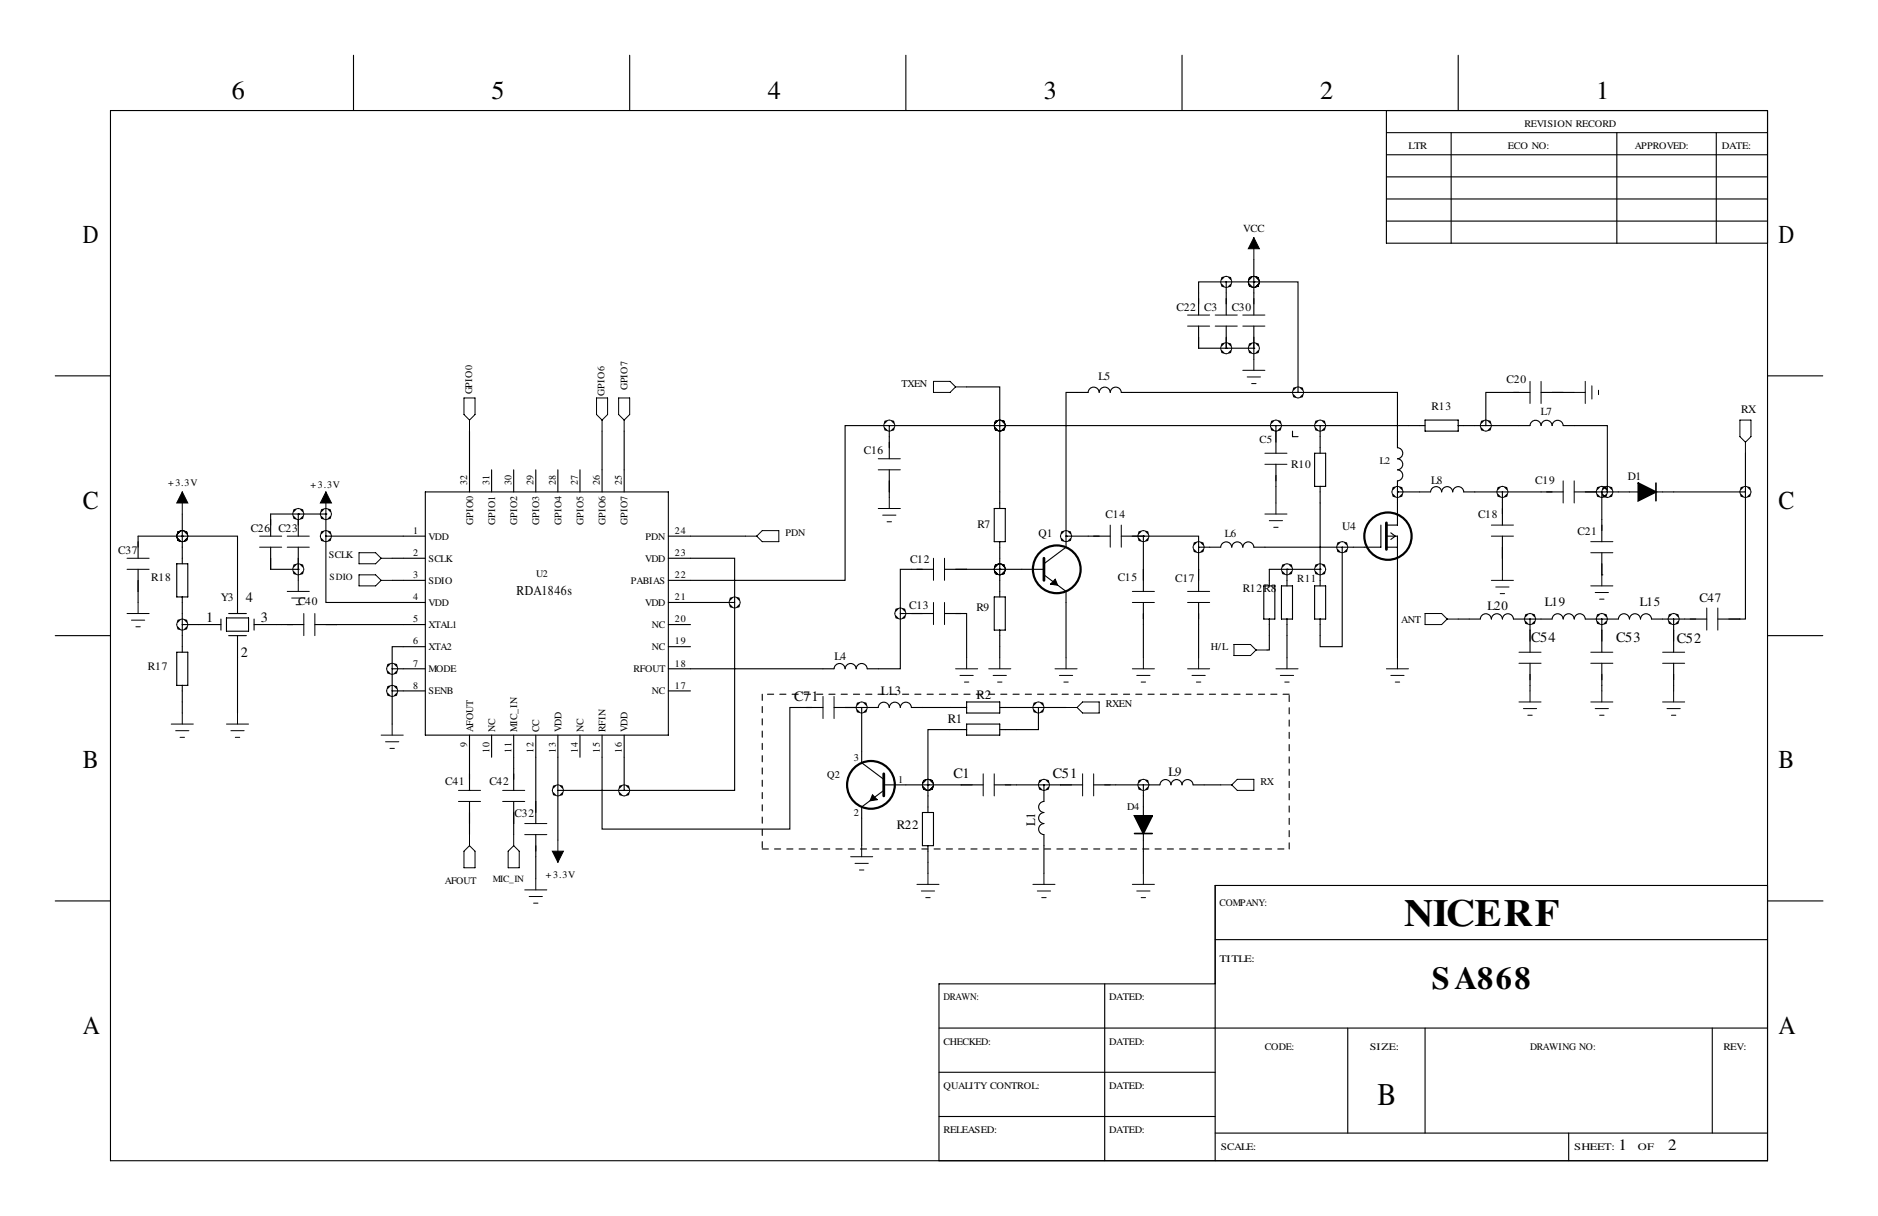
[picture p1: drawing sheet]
<svg xmlns="http://www.w3.org/2000/svg" width="432mm" height="279mm" viewBox="0 0 432 279" stroke-linecap="round" stroke-linejoin="round" font-family="sans-serif">
<g fill="none" stroke="#000" stroke-width=".25">
<path d="M81.3 12.7v12.7M144.8 12.7v12.7M208.3 12.7v12.7M271.8 12.7v12.7M335.3 12.7v12.7M25.4 25.4h381v241.3h-381zM318.8 30.5h87.6M318.8 35.6h87.6M318.8 25.4v30.5h87.6M333.7 30.5v25.4M371.8 30.5v25.4M394.6 30.5v25.4"/>
<path d="M288.3 59.7v12.7M318.8 45.7h87.6M318.8 50.8h87.6M318.8 40.6h87.6M275.6 74.9v5.1h12.7M281.9 64.8h-6.3v7.6M281.9 64.8v7.6M281.9 74.9v5.1M281.9 64.8h6.4M288.3 64.8h10.2v25.4M288.3 64.8h.1M288.3 74.9v7.6"/>
<path d="M12.7 86.4h12.7M108 99.1v13.9M138.4 99.1v13.9M143.5 99.1v13.9M204.5 97.8h-10.2v35.5h-40.6M204.5 97.8h123.2M204.5 97.8v7.6M222.3 88.9h7.6v8.9M229.9 97.8h.1M229.9 97.8v19M250.2 90.2h-5.1v33M250.2 90.2a1.27 1.27 0 0 1 1.3-1.2 1.27 1.27 0 0 1 1.2 1.2"/>
<path d="M252.7 90.2a1.27 1.27 0 0 1 1.3-1.2 1.27 1.27 0 0 1 1.3 1.2M255.3 90.2a1.27 1.27 0 0 1 1.2-1.2 1.27 1.27 0 0 1 1.3 1.2h40.7M281.9 80h.1M288.3 80h.1M293.4 97.8v6.3M297.2 99.1v1.2h1.3M298.5 90.2h22.8v12.7a1.27 1.27 0 0 1 1.2 1.2 1.27 1.27 0 0 1-1.2 1.3 1.27 1.27 0 0 1 1.2 1.3 1.27 1.27 0 0 1-1.2 1.3 1.27 1.27 0 0 1 1.2 1.2 1.27 1.27 0 0 1-1.2 1.3v10.1h-2.5M303.5 97.8v6.3M327.7 96.5h7.6v2.6h-7.6zM335.3 97.8h16.5a1.27 1.27 0 0 1 1.3-1.2 1.27 1.27 0 0 1 1.2 1.2 1.27 1.27 0 0 1 1.3-1.2 1.27 1.27 0 0 1 1.3 1.2M351.8 90.2h-10.2v7.6M354.3 90.2h7.7"/>
<path d="M356.9 97.8a1.27 1.27 0 0 1 1.2-1.2 1.27 1.27 0 0 1 1.3 1.2h10.2v15.2M406.4 86.4h12.7M41.9 118.1v11.4M68.6 118.1h.1M68.6 118.1v5.1M74.9 118.1h.1M74.9 118.1h-12.7v5.1M74.9 118.1v5.1M97.8 113h55.9v55.9h-55.9zM113 107.9v5.1M118.1 107.9v5.1M123.2 107.9v5.1"/>
<path d="M128.3 107.9v5.1M133.4 107.9v5.1M204.5 107.9v6.4M228.6 116.8h2.5v7.7h-2.5zM293.4 106.7v8.9M302.3 104.1h2.5v7.7h-2.5zM303.5 111.8v22.8M321.3 113h7.6a1.27 1.27 0 0 1 1.3-1.2 1.27 1.27 0 0 1 1.3 1.2 1.27 1.27 0 0 1 1.2-1.2 1.27 1.27 0 0 1 1.3 1.2 1.27 1.27 0 0 1 1.3-1.2 1.27 1.27 0 0 1 1.2 1.2h22.9M321.3 113h.1M345.4 113v7.6M362 113h14.7M368.3 113v11.5"/>
<path d="M380.7 113h20.6M401.3 113v29.2h-6.3M401.3 104.1v8.9M31.8 130.8v7.6M40.6 129.5h2.6v7.7h-2.6zM41.9 123.2h12.7v17.8M41.9 123.2h.1M41.9 123.2h-10.1v5.1M41.9 137.2v12.7M62.2 125.7v5.1h6.4M68.6 130.8h.1M68.6 125.7v7.6"/>
<path d="M74.9 123.2v15.2h22.9M74.9 123.2h22.9M90.2 128.3h7.6M90.2 133.3h7.6M153.7 128.3h15.2v10.1M153.7 123.2h17.8M153.7 138.4h15.2M168.9 138.4v43.2h-25.4M214.6 130.8h-7.6v10.2M217.2 130.8h22.8M228.6 137.2h2.5v7.6h-2.5zM229.9 130.8h.1"/>
<path d="M229.9 124.5v12.7M240 132.1l5.1 3.8v15.2M242.6 133.1l.6 1.4-1.6-.3zM245.1 123.2h.1M245.1 123.2v2.5l-5.1 3.8M245.1 123.2h10.2M257.8 123.2h5.1M262.9 123.2h.1M262.9 123.2h12.7v2.5M262.9 123.2v12.7M262.9 138.4v12.7M275.6 125.7v10.2"/>
<path d="M275.6 138.4v12.7M290.6 134.6h2.5v7.6h-2.5zM294.6 134.6h2.6v7.6h-2.6zM295.9 130.8h.1M295.9 130.8v3.8M302.3 134.6h2.5v7.6h-2.5zM303.5 130.8h.1M303.5 130.8h-11.7v3.8M308.6 125.7v22.9h-5.1v-6.4M317.5 120.6v5.1h-29.2a1.27 1.27 0 0 0-1.3-1.2 1.27 1.27 0 0 0-1.3 1.2 1.27 1.27 0 0 0-1.2-1.2 1.27 1.27 0 0 0-1.3 1.2 1.27 1.27 0 0 0-1.3-1.2 1.27 1.27 0 0 0-1.2 1.2h-5.1M318.8 123.2h2.5v27.9M318.8 125.7h2.5"/>
<path d="M319.8 122.4l1 .8-1 .8M345.4 123.2v7.6M368.3 132.1h.1M368.3 127v5.1M12.7 146h12.7M40.6 149.9h2.6v7.6h-2.6zM41.9 143.5h8.9M41.9 157.5v6.3M50.8 142.2v2.6M52.1 142h5.1v3h-5.1zM52.6 146h4M52.6 141h4"/>
<path d="M54.6 146v17.8M58.4 143.5h11.5M58.4 142.2v2.6M72.4 143.5h25.4M90.2 153.7h7.6M90.2 158.7h7.6M90.2 153.7v12.7M97.8 148.6h-7.6v5.1M153.7 143.5h5.1M153.7 148.6h5.1M153.7 158.7h5.1M207 141v12.7h-7.6a1.27 1.27 0 0 0-1.3-1.2 1.27 1.27 0 0 0-1.3 1.2 1.27 1.27 0 0 0-1.2-1.2 1.27 1.27 0 0 0-1.3 1.2 1.27 1.27 0 0 0-1.3-1.2 1.27 1.27 0 0 0-1.2 1.2h-38.1"/>
<path d="M207 141h7.6M217.2 141h5.1v10.1M229.9 144.8v6.3M291.8 142.2v7.2h-.5M295.9 142.2v8.9M335.3 142.2h5.1M340.4 142.2a1.27 1.27 0 0 1 1.2-1.2 1.27 1.27 0 0 1 1.3 1.2M342.9 142.2a1.27 1.27 0 0 1 1.3-1.2 1.27 1.27 0 0 1 1.2 1.2M345.4 142.2a1.27 1.27 0 0 1 1.3-1.2 1.27 1.27 0 0 1 1.3 1.2h8.9M351.8 142.2v7.7M351.8 152.4v6.3M356.9 142.2a1.27 1.27 0 0 1 1.2-1.2 1.27 1.27 0 0 1 1.3 1.2"/>
<path d="M359.4 142.2a1.27 1.27 0 0 1 1.3-1.2 1.27 1.27 0 0 1 1.3 1.2M362 142.2a1.27 1.27 0 0 1 1.2-1.2 1.27 1.27 0 0 1 1.3 1.2h7.6M368.3 142.2v7.7M368.3 152.4v6.3M372.1 142.2a1.27 1.27 0 0 1 1.3-1.2 1.27 1.27 0 0 1 1.3 1.2M374.7 142.2a1.27 1.27 0 0 1 1.2-1.2 1.27 1.27 0 0 1 1.3 1.2M377.2 142.2a1.27 1.27 0 0 1 1.3-1.2 1.27 1.27 0 0 1 1.2 1.2h12.7M384.8 142.2v7.7M384.8 152.4v6.3M406.4 146h12.7M108 168.9v12.7M113 168.9v5.1"/>
<path d="M118.1 168.9v12.7M123.2 168.9v20.3M128.3 168.9v24.1M133.4 168.9v5.1M143.5 168.9v12.7M189.2 162.6h-7.6v27.9h-43.2v-21.6M191.8 162.6l10.1-.1a1.27 1.27 0 0 1 1.3-1.2 1.27 1.27 0 0 1 1.3 1.3 1.27 1.27 0 0 1 1.2-1.3 1.27 1.27 0 0 1 1.3 1.3 1.27 1.27 0 0 1 1.3-1.3 1.27 1.27 0 0 1 1.2 1.3h12.8M198.1 162.6v12.7l5.1 3.8M222.3 167.6h-8.9v12.7M222.3 161.3h7.6v2.5h-7.6zM222.3 166.4h7.6v2.5h-7.6zM229.9 162.6h15.2"/>
<path d="M238.8 162.6v5h-8.9M108 184.1v7.7M118.1 184.1v7.7M123.2 191.8v10.1M128.3 181.6h15.2M200.6 182.6l1.1 1.1-1.6 .3zM203.2 180.3h22.9M203.2 181.6l-5.1 3.8v8.9M212.1 186.7h2.5v7.6h-2.5zM213.4 180.3h.1M213.4 180.3v6.4M213.4 194.3v6.4"/>
<path d="M228.6 180.3h20.3M240 180.3v3.9a1.27 1.27 0 0 0-1.2 1.2 1.27 1.27 0 0 0 1.2 1.3 1.27 1.27 0 0 0-1.2 1.3 1.27 1.27 0 0 0 1.2 1.2 1.27 1.27 0 0 0-1.2 1.3 1.27 1.27 0 0 0 1.2 1.3v8.9M251.5 180.3h15.2a1.27 1.27 0 0 1 1.3-1.2 1.27 1.27 0 0 1 1.2 1.2 1.27 1.27 0 0 1 1.3-1.2 1.27 1.27 0 0 1 1.3 1.2 1.27 1.27 0 0 1 1.2-1.2 1.27 1.27 0 0 1 1.3 1.2h6.4M262.9 180.3v7.2M262.9 191.5v9.2M12.7 207h12.7M279.4 215.9h127M406.4 203.5h-127v63.2M406.4 207h12.7M215.9 236.2h190.5M254 226.1v40.6M279.4 226.1h-63.5v40.6"/>
<path d="M309.9 236.2v24.1M327.7 236.2v24.1M393.7 236.2v24.1M215.9 246.4h63.5M215.9 256.5h63.5M279.4 260.3h127M360.7 260.3v6.4"/>
</g>
<path d="M175.3 159.5v35.6M296.4 159.5h-121.1M175.3 195.1h121.1M296.4 195.1v-35.6" fill="none" stroke="#000" stroke-width=".25" stroke-dasharray="1.4 1.4"/>
<g fill="#000">
<path d="M288.3 54.6l1.3 2.5h-2.6zM41.9 113l1.3 2.6h-2.6zM74.9 113l1.3 2.6h-2.5zM376.7 111l4 2-4 2.1zM242.6 133.1l.6 1.4-1.6-.3zM127 195.6h2.5l-1.2 2.5zM200.6 182.6l1.1 1.1-1.6 .3zM260.9 187.5h4l-2 4z"/>
<path d="M229.8 130.8a.1 .1 0 0 0 .2 0 .1 .1 0 0 0-.2 0zM229.8 130.8a.1 .1 0 0 0 .2 0 .1 .1 0 0 0-.2 0zM206.9 141a.1 .1 0 0 0 .2 0 .1 .1 0 0 0-.2 0zM245 123.2a.1 .1 0 0 0 .2 0 .1 .1 0 0 0-.2 0zM262.8 123.2a.1 .1 0 0 0 .2 0 .1 .1 0 0 0-.2 0zM321.2 113a.1 .1 0 0 0 .2 0 .1 .1 0 0 0-.2 0zM345.3 113a.1 .1 0 0 0 .2 0 .1 .1 0 0 0-.2 0zM341.5 97.8a.1 .1 0 0 0 .2 0 .1 .1 0 0 0-.2 0zM369.5 113a.1 .1 0 0 0 .2 0 .1 .1 0 0 0-.2 0zM303.4 97.8a.1 .1 0 0 0 .2 0 .1 .1 0 0 0-.2 0zM288.2 64.8a.1 .1 0 0 0 .2 0 .1 .1 0 0 0-.2 0zM298.4 90.2a.09 .09 0 0 0 .1 0 .09 .09 0 0 0-.1 0zM275.5 125.7a.1 .1 0 0 0 .2 0 .1 .1 0 0 0-.2 0zM74.8 123.2a.1 .1 0 0 0 .2 0 .1 .1 0 0 0-.2 0zM41.8 143.5a.1 .1 0 0 0 .2 0 .1 .1 0 0 0-.2 0zM128.2 181.6a.1 .1 0 0 0 .2 0 .1 .1 0 0 0-.2 0zM41.8 123.2a.1 .1 0 0 0 .2 0 .1 .1 0 0 0-.2 0zM41.8 123.2a.1 .1 0 0 0 .2 0 .1 .1 0 0 0-.2 0zM229.8 97.8a.1 .1 0 0 0 .2 0 .1 .1 0 0 0-.2 0zM90.1 158.7a.1 .1 0 0 0 .2 0 .1 .1 0 0 0-.2 0zM90.1 153.7a.1 .1 0 0 0 .2 0 .1 .1 0 0 0-.2 0zM143.4 181.6a.1 .1 0 0 0 .2 0 .1 .1 0 0 0-.2 0zM168.8 138.4a.1 .1 0 0 0 .2 0 .1 .1 0 0 0-.2 0zM384.7 142.2a.1 .1 0 0 0 .2 0 .1 .1 0 0 0-.2 0zM368.2 142.2a.1 .1 0 0 0 .2 0 .1 .1 0 0 0-.2 0zM351.7 142.2a.1 .1 0 0 0 .2 0 .1 .1 0 0 0-.2 0zM204.4 97.8a.1 .1 0 0 0 .2 0 .1 .1 0 0 0-.2 0zM213.3 180.3a.1 .1 0 0 0 .2 0 .1 .1 0 0 0-.2 0zM262.8 180.3a.1 .1 0 0 0 .2 0 .1 .1 0 0 0-.2 0zM198 162.6a.1 .1 0 0 0 .2 0 .1 .1 0 0 0-.2 0zM229.8 97.8a.1 .1 0 0 0 .2 0 .1 .1 0 0 0-.2 0zM239.9 180.3a.1 .1 0 0 0 .2 0 .1 .1 0 0 0-.2 0zM213.3 180.3a.1 .1 0 0 0 .2 0 .1 .1 0 0 0-.2 0zM238.7 162.6a.1 .1 0 0 0 .2 0 .1 .1 0 0 0-.2 0zM368.2 113a.1 .1 0 0 0 .2 0 .1 .1 0 0 0-.2 0zM401.2 113a.1 .1 0 0 0 .2 0 .1 .1 0 0 0-.2 0zM308.5 125.7a.1 .1 0 0 0 .2 0 .1 .1 0 0 0-.2 0zM303.4 130.8a.1 .1 0 0 0 .2 0 .1 .1 0 0 0-.2 0zM293.3 97.8a.1 .1 0 0 0 .2 0 .1 .1 0 0 0-.2 0zM288.2 64.8a.1 .1 0 0 0 .2 0 .1 .1 0 0 0-.2 0zM281.8 64.8a.1 .1 0 0 0 .2 0 .1 .1 0 0 0-.2 0zM281.8 80a.1 .1 0 0 0 .2 0 .1 .1 0 0 0-.2 0zM288.2 80a.1 .1 0 0 0 .2 0 .1 .1 0 0 0-.2 0zM68.5 118.1a.1 .1 0 0 0 .2 0 .1 .1 0 0 0-.2 0zM74.8 118.1a.1 .1 0 0 0 .2 0 .1 .1 0 0 0-.2 0zM68.5 130.8a.1 .1 0 0 0 .2 0 .1 .1 0 0 0-.2 0zM295.8 130.8a.1 .1 0 0 0 .2 0 .1 .1 0 0 0-.2 0z"/>
</g>
<path d="M376.7 111l4 2-4 2.1zM380.7 111v4.1M260.9 187.5h4l-2 4zM260.9 191.5h4" fill="none" stroke="#000" stroke-width=".38"/>
<g fill="none" stroke="#000" stroke-width=".51">
<circle cx="243" cy="130.8" r="5.5"/>
<circle cx="319.1" cy="123.2" r="5.4"/>
<circle cx="200.3" cy="180.3" r="5.5"/>
</g>
<path d="M240 128.3v5M318.8 120.1v6.1M203.2 177.8v5.1" fill="none" stroke="#000" stroke-width=".64"/>
<g fill="none" stroke="#000" stroke-width=".23">
<path d="M288.3 54.6l1.3 2.5h-2.6zM288.3 54.6v5.1M273.1 72.4h5M273.1 74.9h5M279.4 72.4h5.1M279.4 74.9h5.1M285.8 72.4h5M285.8 74.9h5M106.7 91.4h2.5v3.8l-1.2 1.3-1.3-1.3zM108 96.5v2.6M137.2 91.4h2.5v3.8l-1.3 1.3-1.2-1.3zM138.4 96.5v2.6"/>
<path d="M142.2 91.4h2.6v3.8l-1.3 1.3-1.3-1.3zM143.5 96.5v2.6M214.6 87.6h3.8l1.3 1.3-1.3 1.3h-3.8zM219.7 88.9h2.6M285.8 85.1h5M286.8 86.6h3M287.8 88.1h1M288.3 82.5v2.6M351.8 87.6v5.1M354.3 87.6v5.1M362 90.2h2.5M364.5 87.6v5.1"/>
<path d="M366 88.6v3.1M367.5 89.7v1M400.1 96.5h2.5v3.8l-1.3 1.3-1.2-1.3zM41.9 113l1.3 2.6h-2.6zM41.9 113v5.1M74.9 113l1.3 2.6h-2.5zM74.9 113v5.1M201.9 105.4h5.1M201.9 107.9h5.1M201.9 116.8h5.1M202.9 118.4h3.1M204 119.9h1"/>
<path d="M204.5 114.3v2.5M290.8 106.7h5.1M290.8 104.1h5.1M290.8 118.1h5.1M291.8 119.6h3.1M293.4 115.6v2.5M359.4 110.5v5.1M362 110.5v5.1M401.3 101.6v2.5M29.2 128.3h5.1M29.2 130.8h5.1M31.8 138.4v2.6"/>
<path d="M59.7 123.2h5.1M59.7 125.7h5.1M66 135.9h5.1M66 123.2h5.1M66 125.7h5.1M67.1 137.4h3M68.1 138.9h1M68.6 133.3v2.6M82.6 127h3.8l1.2 1.3-1.2 1.2h-3.8zM82.6 132.1h3.8l1.2 1.2-1.2 1.3h-3.8zM87.6 128.3h2.6M87.6 133.3h2.6"/>
<path d="M171.5 123.2h2.5M175.3 121.9h3.8v2.6h-3.8l-1.3-1.3zM214.6 128.3v5M214.6 138.4v5.1M217.2 128.3v5M217.2 138.4v5.1M255.3 120.6v5.1M257.8 120.6v5.1M260.4 138.4h5M260.4 135.9h5M273.1 138.4h5M273.1 135.9h5"/>
<path d="M292.9 121.2h1M342.9 120.6h5.1M342.9 123.2h5.1M342.9 133.3h5.1M343.9 134.9h3.1M344.9 136.4h1M345.4 130.8v2.5M365.8 124.5h5M365.8 127h5M365.8 134.6h5M366.8 136.1h3M367.8 137.7h1"/>
<path d="M368.3 132.1v2.5M392.4 139.7v5.1M395 139.7v5.1M29.2 141h5.1M30.2 142.5h3.1M31.2 144h1.1M69.9 141v5M72.4 141v5M219.7 153.7h5.1M220.7 155.2h3.1M221.7 156.7h1.1M222.3 151.1v2.6"/>
<path d="M227.3 153.7h5.1M228.3 155.2h3.1M229.4 156.7h1M229.9 151.1v2.6M242.6 153.7h5.1M243.6 155.2h3M244.6 156.7h1M245.1 151.1v2.6M260.4 153.7h5M261.4 155.2h3M262.4 156.7h1M262.9 151.1v2.6"/>
<path d="M273.1 153.7h5M274.1 155.2h3M275.1 156.7h1M275.6 151.1v2.6M283.7 148.1h3.8l1.3 1.3-1.3 1.2h-3.8zM288.8 149.4h2.5M293.4 153.7h5.1M294.4 155.2h3M295.4 156.7h1M295.9 151.1v2.6M318.8 153.7h5.1M319.8 155.2h3"/>
<path d="M320.8 156.7h1M321.3 151.1v2.6M327.7 141h3.8l1.2 1.2-1.2 1.3h-3.8zM332.7 142.2h2.6M349.3 152.4h5M349.3 149.9h5M351.8 158.7v2.6M365.8 152.4h5M365.8 149.9h5M368.3 158.7v2.6M382.3 152.4h5.1M382.3 149.9h5.1"/>
<path d="M384.8 158.7v2.6M39.4 166.4h5.1M40.4 167.9h3M41.4 169.4h1M41.9 163.8v2.6M52.1 166.4h5.1M53.1 167.9h3M54.1 169.4h1M54.6 163.8v2.6M87.6 168.9h5.1M88.6 170.4h3.1M89.7 172h1"/>
<path d="M90.2 166.4v2.5M189.2 160v5.1M191.8 160v5.1M226.1 177.8v5.1M228.6 177.8v5.1M245.1 162.6h2.6M247.7 162.6l1.2-1.3h3.8v2.5h-3.8zM248.9 177.8v5.1M251.5 177.8v5.1M284.5 179.1h3.8v2.5h-3.8l-1.3-1.3zM349.3 161.3h5M350.3 162.8h3"/>
<path d="M351.3 164.3h1M365.8 161.3h5M366.8 162.8h3M367.8 164.3h1M382.3 161.3h5.1M383.3 162.8h3M384.3 164.3h1M105.4 181.6h5.1M105.4 184.1h5.1M108 191.8v2.5M108 194.3l1.2 1.3v3.8h-2.5v-3.8zM115.6 181.6h5.1"/>
<path d="M115.6 184.1h5.1M116.8 195.6l1.3-1.3 1.3 1.3v3.8h-2.6zM118.1 191.8v2.5M120.7 191.8h5M120.7 189.2h5M127 195.6h2.5l-1.2 2.5zM128.3 193v5.1M195.6 196.8h5.1M196.6 198.4h3M197.6 199.9h1M198.1 194.3v2.5M280.7 180.3h2.5"/>
<path d="M120.7 204.5h5M121.7 206h3M122.7 207.5h1M123.2 201.9v2.6M210.8 203.2h5.1M211.8 204.7h3.1M212.9 206.2h1M213.4 200.7v2.5M237.5 203.2h5.1M238.5 204.7h3.1M239.5 206.2h1M240 200.7v2.5"/>
<path d="M260.4 203.2h5M261.4 204.7h3M262.4 206.2h1M262.9 200.7v2.5"/>
</g>
<g fill="none" stroke="#000" stroke-width="2.5">
<circle cx="281.9" cy="64.8" r=".09"/>
<circle cx="288.3" cy="64.8" r=".09"/>
<circle cx="204.5" cy="97.8" r=".09"/>
<circle cx="229.9" cy="97.8" r=".09"/>
<circle cx="281.9" cy="80" r=".09"/>
<circle cx="288.3" cy="80" r=".09"/>
<circle cx="293.4" cy="97.8" r=".09"/>
<circle cx="298.5" cy="90.2" r=".09"/>
<circle cx="303.5" cy="97.8" r=".09"/>
<circle cx="341.6" cy="97.8" r=".09"/>
<circle cx="68.6" cy="118.1" r=".09"/>
<circle cx="74.9" cy="118.1" r=".09"/>
<circle cx="321.3" cy="113" r=".09"/>
<circle cx="345.4" cy="113" r=".09"/>
<circle cx="368.3" cy="113" r=".09"/>
<circle cx="369.6" cy="113" r=".09"/>
<circle cx="401.3" cy="113" r=".09"/>
<circle cx="41.9" cy="123.2" r=".09"/>
<circle cx="68.6" cy="130.8" r=".09"/>
<circle cx="74.9" cy="123.2" r=".09"/>
<circle cx="168.9" cy="138.4" r=".09"/>
<circle cx="229.9" cy="130.8" r=".09"/>
<circle cx="245.1" cy="123.2" r=".09"/>
<circle cx="262.9" cy="123.2" r=".09"/>
<circle cx="275.6" cy="125.7" r=".09"/>
<circle cx="295.9" cy="130.8" r=".09"/>
<circle cx="303.5" cy="130.8" r=".09"/>
<circle cx="308.6" cy="125.7" r=".09"/>
<circle cx="41.9" cy="143.5" r=".09"/>
<circle cx="90.2" cy="158.7" r=".09"/>
<circle cx="90.2" cy="153.7" r=".09"/>
<circle cx="207" cy="141" r=".09"/>
<circle cx="351.8" cy="142.2" r=".09"/>
<circle cx="368.3" cy="142.2" r=".09"/>
<circle cx="384.8" cy="142.2" r=".09"/>
<circle cx="198.1" cy="162.6" r=".09"/>
<circle cx="238.8" cy="162.6" r=".09"/>
<circle cx="128.3" cy="181.6" r=".09"/>
<circle cx="143.5" cy="181.6" r=".09"/>
<circle cx="213.4" cy="180.3" r=".09"/>
<circle cx="240" cy="180.3" r=".09"/>
<circle cx="262.9" cy="180.3" r=".09"/>
</g>
<text font-size="8.8" x="322.8" y="212.8">NICERF</text>
<g font-size="7.3">
<text x="329.2" y="227.3">SA868</text>
<text x="316.7" y="254">B</text>
</g>
<g font-size="5.9">
<text x="53.3" y="22.9">6</text>
<text x="113" y="22.9">5</text>
<text x="176.5" y="22.9">4</text>
<text x="240" y="22.9">3</text>
<text x="303.5" y="22.9">2</text>
<text x="367" y="22.9">1</text>
<text x="19" y="55.9">D</text>
<text x="408.9" y="55.9">D</text>
<text x="19" y="116.8">C</text>
<text x="408.9" y="116.8">C</text>
<text x="19" y="176.5">B</text>
<text x="408.9" y="176.5">B</text>
<text x="19" y="237.5">A</text>
<text x="408.9" y="237.5">A</text>
</g>
<g font-size="3.6">
<text x="372.1" y="264.2">1</text>
<text x="383.5" y="264.2">2</text>
</g>
<g font-size="3.3">
<text x="47.4" y="143">1</text>
<text x="56.5" y="138.4">4</text>
<text x="59.9" y="143">3</text>
<text x="352" y="147.6">C54</text>
<text x="371.6" y="147.6">C53</text>
<text x="385.6" y="147.9">C52</text>
<text x="55.4" y="150.9">2</text>
<text x="182.6" y="161">C71</text>
<text x="219.2" y="178.8">C1</text>
<text x="242.1" y="178.8">C51</text>
</g>
<text font-size="3.1" x="118.7" y="136.8">RDA1846s</text>
<g font-size="3">
<text x="342" y="140.2">L20</text>
<text x="355.2" y="139.2">L19</text>
<text x="377" y="139.2">L15</text>
<text x="390.8" y="138.4">C47</text>
<text x="202.5" y="159.8">L13</text>
<text x="224.5" y="160.5">R2</text>
<text x="217.9" y="166.2">R1</text>
<text x="268.7" y="178.3">L9</text>
<text x="206.2" y="190.5">R22</text>
<text x="238" y="189.8" transform="rotate(-90 238 189.8)">L1</text>
</g>
<g font-size="2.6">
<text x="270.5" y="71.4">C22</text>
<text x="276.9" y="71.4">C3</text>
<text x="283.2" y="71.4">C30</text>
<text x="252.6" y="87.4">L5</text>
<text x="346.4" y="88">C20</text>
<text x="329.2" y="94.3">R13</text>
<text x="400.3" y="95">RX</text>
<text x="198.6" y="104.4">C16</text>
<text x="296.9" y="107.5">R10</text>
<text x="329" y="111.3">L8</text>
<text x="353" y="111.3">C19</text>
<text x="374.3" y="110.2">D1</text>
<text x="254.2" y="118.9">C14</text>
<text x="339.9" y="119.1">C18</text>
<text x="57.7" y="122.2">C26</text>
<text x="64" y="122.2">C23</text>
<text x="224.7" y="121.2">R7</text>
<text x="238.8" y="123.4">Q1</text>
<text x="308.6" y="121.7">U4</text>
<text x="362.7" y="122.9">C21</text>
<text x="27.2" y="127.3">C37</text>
<text x="209.2" y="129.4">C12</text>
<text x="34.8" y="133.4">R18</text>
<text x="257" y="133.4">C15</text>
<text x="270.2" y="133.7">C17</text>
<text x="285.7" y="136">R12R8</text>
<text x="50.7" y="138.2">Y3</text>
<text x="68.5" y="139">C40</text>
<text x="209" y="140">C13</text>
<text x="224.5" y="140.3">R9</text>
<text x="34" y="154">R17</text>
<text x="191.9" y="151.6">L4</text>
<text x="102.4" y="180.3">C41</text>
<text x="112.5" y="180.3">C42</text>
<text x="118.3" y="187.8">C32</text>
</g>
<g font-size="2.5">
<text x="285.8" y="53.3">VCC</text>
<text x="354.3" y="95.2">L7</text>
<text x="289.6" y="101.8">C5</text>
<text x="281.6" y="123.4">L6</text>
<text x="298.2" y="133.8">R11</text>
</g>
<g font-size="2.4">
<text x="207.3" y="88.9">TXEN</text>
<text x="322.2" y="143.3">ANT</text>
<text x="278.4" y="149.4">H/L</text>
<text x="254.3" y="162.6">RXEN</text>
<text x="190.2" y="178.8">Q2</text>
<text x="196.3" y="174.8">3</text>
<text x="206.5" y="179.8">1</text>
<text x="289.8" y="180.3">RX</text>
<text x="196.3" y="187.6">2</text>
<text x="259.1" y="186.2">D4</text>
</g>
<g font-size="2.3">
<text x="350.5" y="29.2">REVISION RECORD</text>
<text x="323.8" y="34.3">LTR</text>
<text x="346.7" y="34.3">ECO NO:</text>
<text x="375.9" y="34.3">APPROVED:</text>
<text x="395.9" y="34.3">DATE:</text>
<text x="144.3" y="89.7" transform="rotate(-90 144.3 89.7)">GPIO7</text>
<text x="108.5" y="90.6" transform="rotate(-90 108.5 90.6)">GPIO0</text>
<text x="139" y="90.9" transform="rotate(-90 139 90.9)">GPIO6</text>
<text x="317.3" y="106.5">L2</text>
<text x="38.6" y="111.8">+ 3.3V</text>
<text x="71.4" y="112.1">+ 3.3V</text>
<text x="107.4" y="111.5" transform="rotate(-90 107.4 111.5)">32</text>
<text x="112.5" y="111.5" transform="rotate(-90 112.5 111.5)">31</text>
<text x="117.6" y="111.5" transform="rotate(-90 117.6 111.5)">30</text>
<text x="122.7" y="111.5" transform="rotate(-90 122.7 111.5)">29</text>
<text x="127.8" y="111.5" transform="rotate(-90 127.8 111.5)">28</text>
<text x="132.8" y="111.5" transform="rotate(-90 132.8 111.5)">27</text>
<text x="137.9" y="111.5" transform="rotate(-90 137.9 111.5)">26</text>
<text x="143" y="111.5" transform="rotate(-90 143 111.5)">25</text>
<text x="95" y="122.7">1</text>
<text x="98.6" y="124">VDD</text>
<text x="108.8" y="120.6" transform="rotate(-90 108.8 120.6)">GPIO0</text>
<text x="113.8" y="120.6" transform="rotate(-90 113.8 120.6)">GPIO1</text>
<text x="118.9" y="120.6" transform="rotate(-90 118.9 120.6)">GPIO2</text>
<text x="124" y="120.6" transform="rotate(-90 124 120.6)">GPIO3</text>
<text x="129.1" y="120.6" transform="rotate(-90 129.1 120.6)">GPIO4</text>
<text x="134.2" y="120.6" transform="rotate(-90 134.2 120.6)">GPIO5</text>
<text x="139.2" y="120.6" transform="rotate(-90 139.2 120.6)">GPIO6</text>
<text x="144.3" y="120.6" transform="rotate(-90 144.3 120.6)">GPIO7</text>
<text x="148.4" y="124">PDN</text>
<text x="155.2" y="122.7">24</text>
<text x="180.6" y="123.2">PDN</text>
<text x="75.6" y="128.3">SCLK</text>
<text x="95" y="127.8">2</text>
<text x="98.6" y="129.1">SCLK</text>
<text x="148.3" y="129.1">VDD</text>
<text x="155.2" y="127.8">23</text>
<text x="95" y="132.8">3</text>
<text x="95" y="137.9">4</text>
<text x="98.6" y="134.2">SDIO</text>
<text x="123.3" y="132.6">U2</text>
<text x="145" y="134.2">PABIAS</text>
<text x="155.2" y="137.9">21</text>
<text x="155.2" y="132.8">22</text>
<text x="95" y="143">5</text>
<text x="98.6" y="139.2">VDD</text>
<text x="148.3" y="139.2">VDD</text>
<text x="155.2" y="143">20</text>
<text x="95" y="148.1">6</text>
<text x="98.6" y="144.3">XTAL1</text>
<text x="98.6" y="149.4">XTA2</text>
<text x="149.9" y="149.4">NC</text>
<text x="149.9" y="144.3">NC</text>
<text x="155.2" y="148.1">19</text>
<text x="95" y="153.2">7</text>
<text x="98.6" y="154.5">MODE</text>
<text x="145.7" y="154.5">RFOUT</text>
<text x="155.2" y="153.2">18</text>
<text x="95" y="158.2">8</text>
<text x="98.6" y="159.6">SENB</text>
<text x="149.9" y="159.6">NC</text>
<text x="155.2" y="158.2">17</text>
<text x="107.4" y="171.7" transform="rotate(-90 107.4 171.7)">9</text>
<text x="108.8" y="168.1" transform="rotate(-90 108.8 168.1)">AFOUT</text>
<text x="112.5" y="173" transform="rotate(-90 112.5 173)">10</text>
<text x="113.8" y="168.1" transform="rotate(-90 113.8 168.1)">NC</text>
<text x="117.6" y="173" transform="rotate(-90 117.6 173)">11</text>
<text x="118.9" y="168.1" transform="rotate(-90 118.9 168.1)">MIC_IN</text>
<text x="122.7" y="173" transform="rotate(-90 122.7 173)">12</text>
<text x="124" y="168.1" transform="rotate(-90 124 168.1)">CC</text>
<text x="127.8" y="173" transform="rotate(-90 127.8 173)">13</text>
<text x="129.1" y="168.1" transform="rotate(-90 129.1 168.1)">VDD</text>
<text x="132.8" y="173" transform="rotate(-90 132.8 173)">14</text>
<text x="134.2" y="168.1" transform="rotate(-90 134.2 168.1)">NC</text>
<text x="137.9" y="173" transform="rotate(-90 137.9 173)">15</text>
<text x="139.2" y="168.1" transform="rotate(-90 139.2 168.1)">RFIN</text>
<text x="143" y="173" transform="rotate(-90 143 173)">16</text>
<text x="144.3" y="168.1" transform="rotate(-90 144.3 168.1)">VDD</text>
<text x="102.3" y="203">AFOUT</text>
<text x="125.5" y="201.7">+ 3.3V</text>
<text x="280.4" y="208.3">COMPANY:</text>
<text x="280.4" y="221">TITLE:</text>
<text x="216.9" y="229.9">DRAWN:</text>
<text x="255" y="229.9">DATED:</text>
<text x="216.9" y="240">CHECKED:</text>
<text x="255" y="240">DATED:</text>
<text x="290.8" y="241.3">CODE:</text>
<text x="315" y="241.3">SIZE:</text>
<text x="351.8" y="241.3">DRAWING NO:</text>
<text x="396.2" y="241.3">REV:</text>
<text x="216.9" y="250.2">QUALITY CONTROL:</text>
<text x="255" y="250.2">DATED:</text>
<text x="216.9" y="260.3">RELEASED:</text>
<text x="255" y="260.3">DATED:</text>
<text x="280.7" y="264.2">SCALE:</text>
<text x="361.9" y="264.2">SHEET:</text>
<text x="376.6" y="264.2">OF</text>
</g>
<g font-size="2.2">
<text x="75.8" y="133.4">SDIO</text>
<text x="113.3" y="202.7">MIC_IN</text>
</g>
</svg>
